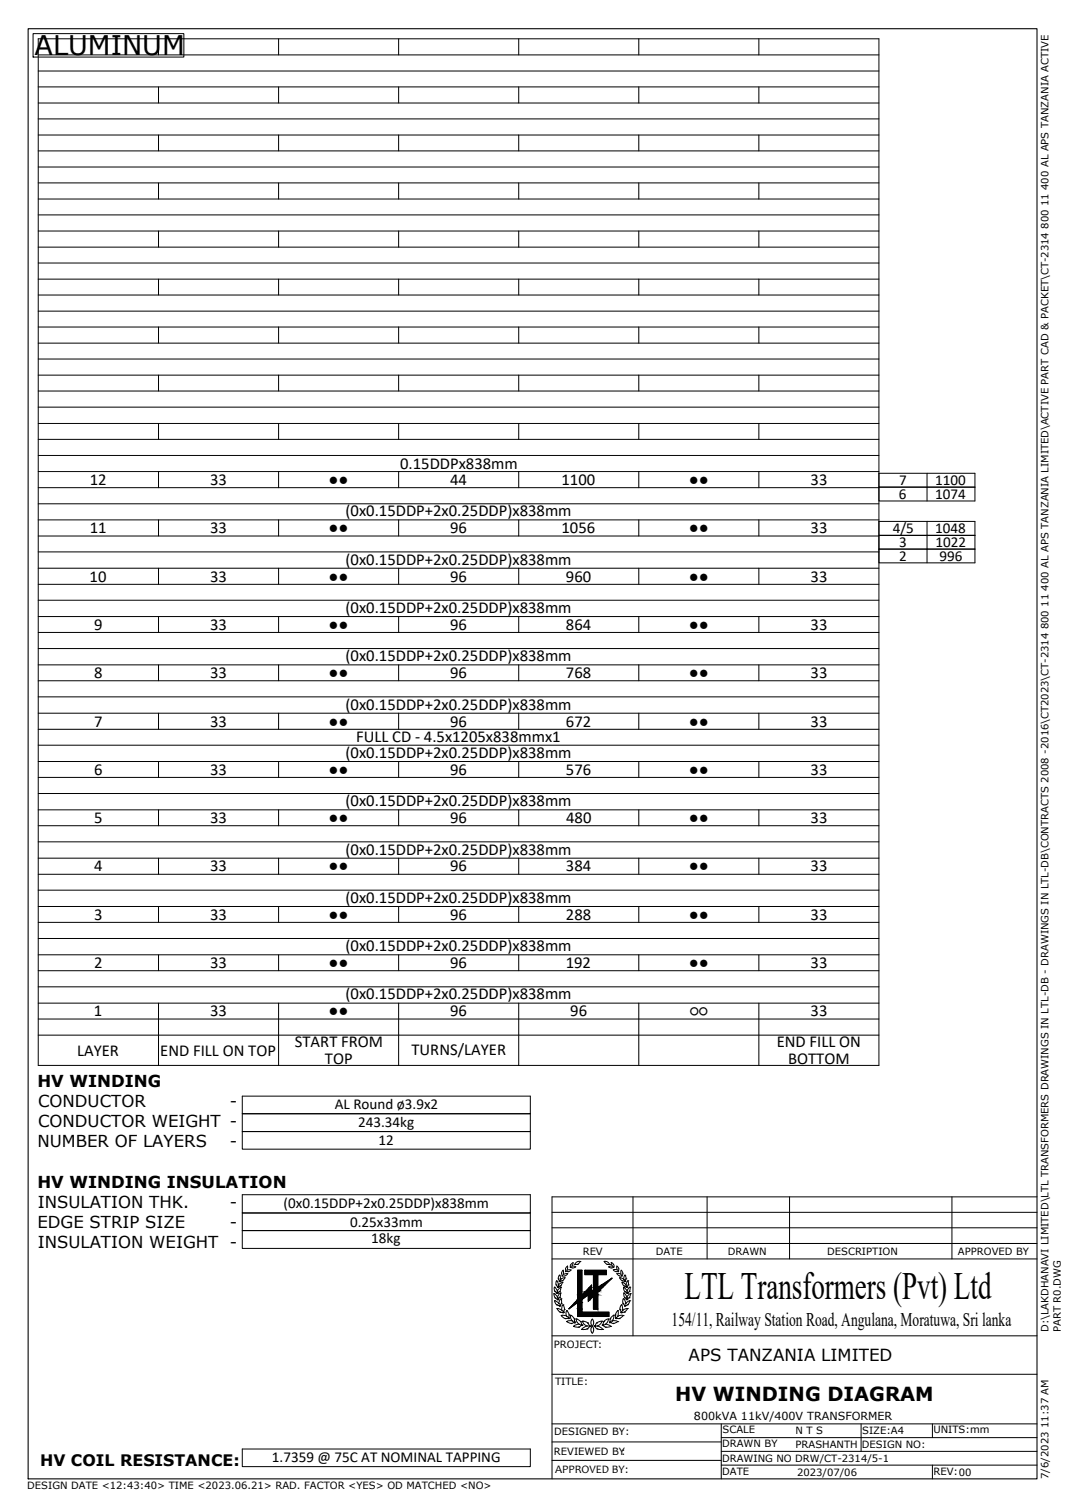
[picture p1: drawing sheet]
<svg xmlns="http://www.w3.org/2000/svg" width="210mm" height="297mm" viewBox="0 0 210 297" stroke-linecap="round" stroke-linejoin="round" font-family="sans-serif">
<!-- layer: Dim txt -->
<g fill="none" stroke="#000" stroke-width=".2">
<path d="M6.5 6.6h29.7v4.6h-29.7zM7.5 7.6h165.7v202.4h-165.7zM7.5 10.8h165.7M7.5 14h165.7M7.5 17.1h165.7M31.2 7.6v3.2M31.2 17.1v3.2M54.9 7.6v3.2M54.9 17.1v3.2M78.6 7.6v3.2M78.6 17.1v3.2M102.2 7.6v3.2"/>
<path d="M102.2 17.1v3.2M125.9 7.6v3.2M125.9 17.1v3.2M149.6 7.6v3.2M149.6 17.1v3.2M7.5 20.3h165.7M7.5 23.4h165.7M7.5 26.6h165.7M7.5 29.7h165.7M7.5 32.9h165.7M7.5 36.1h165.7M7.5 39.2h165.7"/>
<path d="M31.2 26.6v3.1M31.2 36.1v3.1M54.9 26.6v3.1M54.9 36.1v3.1M78.6 26.6v3.1M78.6 36.1v3.1M102.2 26.6v3.1M102.2 36.1v3.1M125.9 26.6v3.1M125.9 36.1v3.1M149.6 26.6v3.1M149.6 36.1v3.1"/>
<path d="M7.5 42.4h165.7M7.5 45.5h165.7M7.5 48.7h165.7M7.5 51.8h165.7M7.5 55h165.7M7.5 58.2h165.7M31.2 45.5v3.2M31.2 55v3.2M54.9 45.5v3.2M54.9 55v3.2M78.6 45.5v3.2M78.6 55v3.2"/>
<path d="M102.2 45.5v3.2M102.2 55v3.2M125.9 45.5v3.2M125.9 55v3.2M149.6 45.5v3.2M149.6 55v3.2M7.5 61.3h165.7M7.5 64.5h165.7M7.5 67.6h165.7M7.5 70.8h165.7M7.5 73.9h165.7M7.5 77.1h165.7"/>
<path d="M31.2 64.5v3.1M31.2 73.9v3.2M54.9 64.5v3.1M54.9 73.9v3.2M78.6 64.5v3.1M78.6 73.9v3.2M102.2 64.5v3.1M102.2 73.9v3.2M125.9 64.5v3.1M125.9 73.9v3.2M149.6 64.5v3.1M149.6 73.9v3.2"/>
<path d="M7.5 80.2h165.7M7.5 83.5h165.7M7.5 86.6h165.7M7.5 89.8h165.7M7.5 92.9h165.7M7.5 96.1h165.7M7.5 99.3h165.7M31.2 83.5v3.1M31.2 92.9v3.2M54.9 83.5v3.1M54.9 92.9v3.2M78.6 83.5v3.1"/>
<path d="M78.6 92.9v3.2M102.2 83.5v3.1M102.2 92.9v3.2M125.9 83.5v3.1M125.9 92.9v3.2M149.6 83.5v3.1M149.6 92.9v3.2M182.7 93.3v5.4M192.2 96h-19v-2.7h19v5.4h-19v-2.7h19M7.5 102.5h165.7M7.5 105.6h165.7M7.5 108.8h165.7"/>
<path d="M7.5 112h165.7M7.5 115.2h165.7M7.5 118.3h165.7M31.2 102.5v3.1M31.2 112v3.2M54.9 102.5v3.1M54.9 112v3.2M78.6 102.5v3.1M78.6 112v3.2M102.2 102.5v3.1M102.2 112v3.2M125.9 102.5v3.1"/>
<path d="M125.9 112v3.2M149.6 102.5v3.1M149.6 112v3.2M173.2 102.8h19v8.1h-19v-2.7h19h-19v-2.7h19h-19zM182.7 102.8v8.1M7.5 121.5h165.7M7.5 124.7h165.7M7.5 127.8h165.7M7.5 131h165.7M7.5 134.2h165.7M7.5 137.4h165.7M31.2 121.5v3.2"/>
<path d="M31.2 131v3.2M54.9 121.5v3.2M54.9 131v3.2M78.6 121.5v3.2M78.6 131v3.2M102.2 121.5v3.2M102.2 131v3.2M125.9 121.5v3.2M125.9 131v3.2M149.6 121.5v3.2M149.6 131v3.2M7.5 140.6h165.7"/>
<path d="M7.5 143.7h165.7M7.5 146.9h165.7M7.5 150.1h165.7M7.5 153.2h165.7M7.5 156.4h165.7M7.5 159.6h165.7M31.2 140.6v3.1M31.2 150.1v3.1M31.2 159.6v3.2M54.9 140.6v3.1M54.9 150.1v3.1M54.9 159.6v3.2"/>
<path d="M78.6 140.6v3.1M78.6 150.1v3.1M78.6 159.6v3.2M102.2 140.6v3.1M102.2 150.1v3.1M102.2 159.6v3.2M125.9 140.6v3.1M125.9 150.1v3.1M125.9 159.6v3.2M149.6 140.6v3.1M149.6 150.1v3.1M149.6 159.6v3.2"/>
<path d="M7.5 162.8h165.7M7.5 165.9h165.7M7.5 169.1h165.7M7.5 172.3h165.7M7.5 175.5h165.7M7.5 178.7h165.7M31.2 169.1v3.2M31.2 178.7v3.1M54.9 169.1v3.2M54.9 178.7v3.1M78.6 169.1v3.2M78.6 178.7v3.1"/>
<path d="M102.2 169.1v3.2M102.2 178.7v3.1M125.9 169.1v3.2M125.9 178.7v3.1M149.6 169.1v3.2M149.6 178.7v3.1M7.5 181.8h165.7M7.5 185h165.7M7.5 188.2h165.7M7.5 191.3h165.7M7.5 194.5h165.7M7.5 197.7h165.7"/>
<path d="M31.2 197.7v12.3M31.2 188.2v3.1M54.9 197.7v12.3M54.9 188.2v3.1M78.6 197.7v12.3M78.6 188.2v3.1M102.2 197.7v12.3M102.2 188.2v3.1M125.9 197.7v12.3M125.9 188.2v3.1M149.6 197.7v12.3M149.6 188.2v3.1"/>
<path d="M7.5 200.9h165.7M7.5 204h165.7M47.8 216.1h56.7v3.4h-56.7zM47.8 219.5h56.7v3.5h-56.7zM47.8 223h56.7v3.5h-56.7zM47.8 235.5h56.7v3.6h-56.7zM47.8 239.1h56.7v3.5h-56.7zM47.8 242.6h56.7v3.5h-56.7zM47.8 285.6h56.7v3.5h-56.7z"/>
</g>
<!-- layer: Cage out -->
<g fill="none" stroke="#000" stroke-width=".2">
<path d="M108.8 239h95.6M124.8 235.9v27.4M139.4 235.9v12.2M155.6 235.9v12.2M187.6 235.9v12.2M204.4 235.9h-95.6v55.6M108.8 248.1h95.6M108.8 245.1h95.6M108.8 242h95.6M108.8 270.9h95.6M108.8 263.3h95.6M108.8 280.7h95.6"/>
<path d="M108.8 284.2h33.4M108.8 287.9h33.4M142.2 286.1h62.2M142.2 288.8h62.2M142.2 280.7v10.8M142.2 283.4h62.2M169.7 280.7v5.4M183.8 280.7v2.7M183.8 288.8v2.7"/>
</g>
<!-- layer: HVWD -->
<g fill="none" stroke="#000" stroke-width=".2">
<path d="M109.2 255h.1M109.2 255l.2 .8 .5 .3M109.3 253.7l.1 .8M109.3 253.7h.1M109.3 253.7l.3 .3 .2 .5 .3-.4 .4-.3-.2 .8M109.3 256.4h.1M109.3 256.4l.4 .8M109.3 256.4l.5 .2 .4 .4M109.3 254.5h.1M109.4 254.5l.4 .3M109.4 255.8h.1M109.6 253.3h.1"/>
<path d="M109.6 253.2l.3 .4M109.6 252.5h.1M109.7 252.5l-.1 .8M109.7 257.2h.1M109.7 257.2l.5 .1M109.7 252.4l.4 .9M109.7 254.8v.2l.2-.2M109.7 254.8h.1M109.7 255h.1M109.8 257.9h.1M109.8 257.9l.5 .1 .5 .3M109.8 257.9l.6 .7 .5 .1"/>
<path d="M109.8 254.5h.1M109.8 256.1l.2 .1-.1-.1M109.8 256.1h.1M109.9 255h.1M109.9 254.8h.1M109.9 255.8h.1M109.9 256.2h.1M109.9 253.6l.1 .2v-.2M109.9 253.6h.1M109.9 253.7h.1M109.9 256.1h.1M110 256.2h.1"/>
<path d="M110 253.8h.1M110 253.6h.1M110 252.1h.1M110 253.4h.1M110.1 252.1l.2 .3M110.2 257h.1M110.2 257v-.6l.4-.4 .1 .9-.4 .4M110.2 257.3h.1M110.2 252.6h.1M110.2 257.5h.1M110.2 252.5v.1l.2-.1M110.2 251.4h.1"/>
<path d="M110.2 252.5h.1M110.2 251.3l-.2 .8M110.3 254.6h.1M110.3 254.6l-.4 .2M110.3 251.3l.2 .9M110.3 257.3l.1 .1-.2-.1M110.3 257.3h.1M110.3 252.6h.1M110.3 255.7h.1M110.3 255.7l-.3 .3M110.4 258.6h.1M110.4 257.4h.1"/>
<path d="M110.4 252.5h.1M110.4 252.3h.1M110.4 254.9h.1M110.4 253.5h.1M110.4 254.8l-.1 .9M110.5 253.5l-.5 .1M110.5 254.9l-.4 .3-.2 .5-.3-.4-.4-.3M110.5 253.8h.1M110.6 256h.1M110.6 256.9h.1M110.6 259.3h.1M110.7 251l.3-.6v.8"/>
<path d="M110.7 251l.1 .4M110.8 252.4l-.4 .1M110.8 258.3h.1M110.8 251.4l-.1 .1h.2M110.8 252.5h.1M110.8 252.8h.1M110.8 252.8l-.4 .2-.4 .3M110.8 252.8l-.3 .7M110.9 258.7h.1M110.9 251.5h.4M110.9 257.2l-.2 .5 .1 .6M111 258.8h.1"/>
<path d="M111 257.2h.1M111 257.2l.2 .9M111 258.6l.1 .1h-.2M111 258.6h.1M111.1 258.7h.1M111.2 258.1h.1M111.3 258.1l-.3 .4M111.3 251.9h.1M111.3 251.9l-.6 .1-.3 .2M111.3 251.9l-.5 .6M111.4 259.9h.1M111.5 250.5l-.1 .1h.2"/>
<path d="M111.6 250.5l.4 .1M111.7 258.3l-.1 .6 .1 .6M111.7 258.3h.1M111.7 258.3l.5 .9M111.7 259.5h.1M111.7 250.3l.2-.7-.2 .1a.61 .61 0 0 0-.2 .8M111.8 259.5l-.6-.2h-.6l.5 .5 .5 .1 .3-.1M111.9 251.1l-.8 .1M111.9 251l-.6 .5M111.9 259.8h.1M112 259.7l.1 .1h-.2M112 259.7h.1"/>
<path d="M112.1 259.9h.1M112.1 259.2h.1M112.1 259.8h.1M112.2 259.1l-.2 .6M112.4 249.7l.1 .1M112.4 249.3v.4M112.5 259.2a1.29 1.29 0 0 0 .3 1.2M112.5 259.3h.1M112.5 259.3l.7 .7M112.6 250.3l-.9 .1M112.6 250.3l-.6 .4M112.9 248.9l-.2 .7 .8 .1"/>
<path d="M113 248.9l-.5 .4M113.2 260h.1M113.2 260v.5M113.2 249.2h.1M113.5 249.7l-.6 .2-.4-.1M113.5 260h.1M113.7 249.2h.1M113.8 249.2h-.5a.87 .87 0 0 1 1-.5l-.5 .5M114.3 248.7h.1M119.1 248.6l.6 .6M119.1 248.7h.1M119.1 248.6a.91 .91 0 0 1 1 .6"/>
<path d="M119.6 249.2h.1M119.7 249.2h.4M119.9 260l-.5 .1-.4 .4M119.9 260h.1M119.9 249.7l.7 .2 .3-.1v-.1M119.9 260a1.33 1.33 0 0 1-.6 1M120.1 249.2h.1M120.2 260h.1M120.5 248.8l.4 .5M120.5 248.9l.3 .7M120.7 249.6l-.7 .1M120.9 259.2h.1"/>
<path d="M121 259.2a1.29 1.29 0 0 1-.4 1.2M121 259.3l-.6 .4-.2 .4 .1 .4M121 249.3v.4M121.2 259.2h.1M121.3 259.8h.1M121.3 259.1l.1 .6M121.4 259.9h.1M121.4 259.7l-.1 .1 .1 .1 .1-.1M121.4 259.7h.1M121.5 259.8h.1M121.7 259.5h.1M121.8 258.3h.1"/>
<path d="M121.8 258.3l.1 .6-.2 .6 .6-.2h.5M121.8 258.3l-.5 .9M121.8 250.5l-.4 .1M121.9 250.1l.1 .5h-.2M122 250.1l-.4-.6 .1 .8h-.8l.6 .4M122 259.9h.1M122.1 251.9h.1M122.1 251.8l.5 .6M122.2 251.9l.6 .1 .2 .2M122.2 258.1h.1M122.2 258.1l.3 .4M122.3 258.7h.1"/>
<path d="M122.4 251.2l-.5-.2h-.3l.5 .5h.4M122.4 258.6l-.1 .1h.2M122.4 258.6h.1M122.4 258.8h.1M122.4 251.2v-.8l.4 .6-.2 .4M122.5 257.2l-.3 .9M122.5 257.2h.1M122.5 257.2l.2 .5v.6M122.5 258.7h.1M122.6 251.4v.2l-.1-.2M122.6 252.5h.1M122.6 252.8h.1"/>
<path d="M122.6 258.3h.1M122.7 252.4l.4 .1M122.8 256.9h.1M122.8 259.3l-.7 .6-.6-.1M122.8 259.3h.1M122.8 256v.9l.3 .4M122.9 256h.1M122.9 256l.3 .4 .1 .6M122.9 253.8h.1M122.9 253.8l.2 .7 .5 .3M122.9 253.8l.4 .3 .3 .4M122.9 254.9h.1"/>
<path d="M123 254.9l.3 .3 .2 .5M123 254.8l.1 .9 .4 .3M123 252.3h.1M123 253.5h.1M123 253.5l.4 .1M123.1 258.6l-.6 .1M123.1 252.5h.1M123.1 252.6h.1M123.1 255.7h.1M123.1 258.6h.1M123.1 257.4h.1M123.1 257.3v.2l.1-.2"/>
<path d="M123.1 257.3h.1M123.1 251.3l-.1 .9M123.1 252.5l.1 .1h-.1v-.1M123.1 251.4h.1M123.1 254.6h.1M123.1 257.5h.1M123.2 251.3l.2 .8M123.2 252.6h.1M123.2 257.3h.1M123.3 257h.1M123.3 257l.3-.4 .5-.2-.4 .8-.5 .1M123.4 252.1l-.2 .3"/>
<path d="M123.4 252.1h.1M123.4 253.4h.1M123.4 256.1h.1M123.4 253.6v.1l.1-.1M123.4 253.6h.1M123.4 253.7h.1M123.4 256v.1h.2M123.4 256h.1M123.5 254.8l.2 .2v-.2M123.5 254.8h.1M123.5 254.9h.1M123.5 255.7h.1"/>
<path d="M123.5 256.2h.1M123.5 253.7h.1M123.5 253.6h.1M123.6 254.5h.1M123.6 256.1h.1M123.7 255h.1M123.7 254.8h.1M123.7 257.9h.1M123.7 257.9l-.6 .7M123.7 257.9l-.6 .1-.4 .3M123.7 257.2h.1M123.7 252.5h.1"/>
<path d="M123.7 252.5l.1 .8M123.8 252.4l-.4 .9-.3-.4-.5-.1 .4 .7M123.8 253.3h.1M123.8 253.2l-.2 .4M124 255.8h.1M124 255.8l-.4 .2M124 254.5h.1M124.1 253.7h.1M124.1 256.4h.1M124.1 253.7l-.3 .3-.2 .5M124.2 253.7l-.1 .8-.4 .3M124.2 255l-.2 .8"/>
<path d="M124.2 255h.1M124.3 255l-.5 .3-.2 .4M111.7 260.5h.1M111.7 260.5l.9 .3M112.6 260.9h.1M112.8 260.4h.1M112.9 260.4l-.6-.1-.6 .2M113 261.4h.1M113.1 261.4l.5 .2h.5M113.1 260.7h.1M113.1 260.6l-.5 .2M113.2 260.5l.1 .1-.1 .2-.1-.1"/>
<path d="M113.2 260.5h.1M113.2 260.8h.1M113.3 260.6h.1M114 261.6h.1M114.2 261.1h.1M114.2 261l-.6 .1-.6 .3M114.4 260.5l-.4-.4-.5-.1a1.31 1.31 0 0 0 .7 1M114.4 260.5h.1M114.4 260.5l.2 .6M114.5 261.3h.1M114.5 261.2l-.4 .4M114.6 261.1h.1l-.2 .2"/>
<path d="M114.6 261.1h.1M114.6 262h.1M114.7 261.3h.1M114.7 261.1h.1M114.8 260.4a1.42 1.42 0 0 0 .9 1M114.8 260.4h.1M114.8 260.4l.6 .1 .4 .3M115.7 261.4h.1M115.7 261.9h.1M115.7 261.9l-.5 .2-.6-.1M115.8 261.4l-.7 .2-.4 .4M115.8 260.8h.1"/>
<path d="M115.8 260.8l.3 .5M116.1 261.3h.2v.2h-.2M116.1 261.5h.1M116.1 261.5l-.4 .5M116.3 261.5h.1M116.3 261.3h.1M117.1 261.3h.1M117.1 261.5h.1M117.3 261.5l.4 .5M117.3 261.3h-.2v.2h.2M117.3 261.3h.1M117.3 261.5h.1"/>
<path d="M117.6 260.8h.1M117.6 260.8l.5-.3 .5-.1a1.42 1.42 0 0 1-.9 1M117.6 260.7l-.3 .6M117.7 261.9h.1M117.7 261.4h.1M117.7 261.4l.6 .2 .5 .4M117.8 261.9l.5 .2 .5-.1M118.6 260.4h.1M118.7 261.1h.1M118.7 261.3h.1M118.8 262h.1M118.8 261.1l-.1 .2h.2"/>
<path d="M118.8 261.1h.1M118.9 261.3h.1M119 260.5h.1M119 260.5l-.1 .6M119.2 261.1h.1M119.2 261l.6 .1 .6 .3-.8 .2-.4-.1-.3-.3M119.3 261.6h.1M120.1 260.6h.1M120.1 260.7h.1M120.2 260.5l-.1 .2h.2M120.2 260.5h.1M120.3 260.7h.1"/>
<path d="M120.4 261.4h.1M120.6 260.4h.1M120.6 260.4l.6-.1 .6 .2-.7 .3h-.4l-.4-.2M120.8 260.9h.1M121.8 260.5h.1"/>
</g>
<!-- layer: Cage out -->
<path d="M5.5 5.7h198.9v285.8h-198.9zM113.8 250.4h.9v4.9l1.9-2v1.3l.4-.3v-3.1h-1.7v-.8h4.2v.8h-1.7v2.6l2.8-1.9-2.8 2.8v3.3h-.8v-2.5l-1 1v-1.3l-1.3 .9v2.5h5.3v.9h-6.2v-2.8l-1.7 1.3 1.7-1.8zM116.7 260a1.09 1.09 0 0 0 0 1.4 1.08 1.08 0 0 0 0 1.4M116.8 260a1.09 1.09 0 0 1 0 1.4 1.08 1.08 0 0 1 0 1.4" fill="none" stroke="#000" stroke-width=".21"/>
<g fill="#000" stroke="#000" stroke-width=".2">
<path d="M113.3 256.7h.5l-1.7 1.3zM113.8 250.4h.9zM116 255.5h1l-.7 .7zM116.6 253.3v.5h-.4zM118.5 253.3l2.1-1.4-1.4 1.4z"/>
<path d="M113.8 250.4l.9 4.9v-4.9zM113.8 250.4l.9 4.9h-.9z"/>
<path d="M113.8 256.1l.9 .1zM113.8 256.1l.9 .1z"/>
<path d="M113.8 256.2l.9 .5v-.5zM113.8 256.2l.9 .5h-1.4z"/>
<path d="M113.8 256.7l.9 1.3v-1.3zM113.8 256.7l.9 1.3h-.9z"/>
<path d="M113.8 258l.9 .6v-.6zM113.8 258l.9 .6h-.9z"/>
<path d="M113.8 255.3l.9 .8 1.2-.8zM113.8 255.3l.9 .8h-.9z"/>
<path d="M114.8 255.2h1.2zM114.8 255.2l1.1 .1h-1.2z"/>
<path d="M116 255.5v.7h.3zM116 256.2h.3l-.3 .3z"/>
<path d="M116.2 253.8l.4 .8v-.8zM116.2 253.8l.4 .8h-1.2z"/>
<path d="M117 251.2l.8 2.6v-2.6zM117 251.2l.8 2.6h-.8z"/>
<path d="M115.3 254.7l2.5 .5v-.5zM115.3 254.7l2.5 .5h-3z"/>
<path d="M116 255.2l1.8 .3v-.3zM116 255.2l1.8 .3h-1.8z"/>
<path d="M117 255.5l.8 2.5v-2.5zM117 255.5l.8 2.5h-.8z"/>
<path d="M115.4 254.6h2.5zM115.3 254.7h2.5z"/>
<path d="M117 254.3l.9 .3 .3-.3zM116.6 254.6l.4-.3 .9 .3z"/>
<path d="M117 253.8l1.2 .5 .5-.5zM117 253.8l1.2 .5h-1.2z"/>
<path d="M118.5 253.3l.2 .5 .5-.5zM117.8 253.8l.7-.5 .2 .5z"/>
<path d="M115.3 250.4l4.2 .8v-.8zM115.3 250.4l4.2 .8h-4.2z"/>
<path d="M113.8 258.6l6.2 .9v-.9zM113.8 258.6l6.2 .9h-6.2z"/>
</g>
<text font-size="7.6" x="134.9" y="256.1">LTL Transformers (Pvt) Ltd</text>
<text font-size="5.3" x="6.8" y="10.8">ALUMINUM</text>
<g font-size="3.8">
<text x="132.4" y="261.3">154/11, Railway Station Road, Angulana, Moratuwa, Sri lanka</text>
<text x="133.1" y="276.2">HV WINDING DIAGRAM</text>
</g>
<g font-size="3.3">
<text x="17.7" y="95.6">12</text>
<text x="41.4" y="95.6">33</text>
<text x="64.7" y="95.6">●●</text>
<text x="78.9" y="92.4">0.15DDPx838mm</text>
<text x="88.7" y="95.6">44</text>
<text x="110.7" y="95.6">1100</text>
<text x="135.8" y="95.6">●●</text>
<text x="159.8" y="95.6">33</text>
<text x="68.1" y="101.8">(0x0.15DDP+2x0.25DDP)x838mm</text>
<text x="17.7" y="105.1">11</text>
<text x="41.4" y="105.1">33</text>
<text x="64.7" y="105.1">●●</text>
<text x="88.7" y="105.1">96</text>
<text x="110.7" y="105.1">1056</text>
<text x="135.8" y="105.1">●●</text>
<text x="159.8" y="105.1">33</text>
<text x="68.1" y="111.3">(0x0.15DDP+2x0.25DDP)x838mm</text>
<text x="17.7" y="114.6">10</text>
<text x="41.4" y="114.6">33</text>
<text x="64.7" y="114.6">●●</text>
<text x="88.7" y="114.6">96</text>
<text x="111.5" y="114.6">960</text>
<text x="135.8" y="114.6">●●</text>
<text x="159.8" y="114.6">33</text>
<text x="18.6" y="124.1">9</text>
<text x="41.4" y="124.1">33</text>
<text x="64.7" y="124.1">●●</text>
<text x="68.1" y="120.8">(0x0.15DDP+2x0.25DDP)x838mm</text>
<text x="88.7" y="124.1">96</text>
<text x="111.5" y="124.1">864</text>
<text x="135.8" y="124.1">●●</text>
<text x="159.8" y="124.1">33</text>
<text x="68.1" y="130.3">(0x0.15DDP+2x0.25DDP)x838mm</text>
<text x="18.5" y="133.6">8</text>
<text x="41.4" y="133.6">33</text>
<text x="64.7" y="133.6">●●</text>
<text x="88.7" y="133.6">96</text>
<text x="111.5" y="133.6">768</text>
<text x="135.8" y="133.6">●●</text>
<text x="159.8" y="133.6">33</text>
<text x="18.5" y="143.2">7</text>
<text x="41.4" y="143.2">33</text>
<text x="64.7" y="143.2">●●</text>
<text x="68.1" y="139.9">(0x0.15DDP+2x0.25DDP)x838mm</text>
<text x="88.7" y="143.2">96</text>
<text x="111.5" y="143.2">672</text>
<text x="135.8" y="143.2">●●</text>
<text x="159.8" y="143.2">33</text>
<text x="68.1" y="149.3">(0x0.15DDP+2x0.25DDP)x838mm</text>
<text x="70.2" y="146.3">FULL CD - 4.5x1205x838mmx1</text>
<text x="18.5" y="152.7">6</text>
<text x="41.4" y="152.7">33</text>
<text x="64.7" y="152.7">●●</text>
<text x="88.7" y="152.7">96</text>
<text x="111.5" y="152.7">576</text>
<text x="135.8" y="152.7">●●</text>
<text x="159.8" y="152.7">33</text>
<text x="68.1" y="158.9">(0x0.15DDP+2x0.25DDP)x838mm</text>
<text x="18.6" y="162.2">5</text>
<text x="41.4" y="162.2">33</text>
<text x="64.7" y="162.2">●●</text>
<text x="88.7" y="162.2">96</text>
<text x="111.6" y="162.2">480</text>
<text x="135.8" y="162.2">●●</text>
<text x="159.8" y="162.2">33</text>
<text x="18.6" y="171.8">4</text>
<text x="41.4" y="171.8">33</text>
<text x="64.7" y="171.8">●●</text>
<text x="68.1" y="168.4">(0x0.15DDP+2x0.25DDP)x838mm</text>
<text x="88.7" y="171.8">96</text>
<text x="111.5" y="171.8">384</text>
<text x="135.8" y="171.8">●●</text>
<text x="159.8" y="171.8">33</text>
<text x="68.1" y="177.9">(0x0.15DDP+2x0.25DDP)x838mm</text>
<text x="18.6" y="181.3">3</text>
<text x="41.4" y="181.3">33</text>
<text x="64.7" y="181.3">●●</text>
<text x="88.7" y="181.3">96</text>
<text x="111.5" y="181.3">288</text>
<text x="135.8" y="181.3">●●</text>
<text x="159.8" y="181.3">33</text>
<text x="18.5" y="190.8">2</text>
<text x="41.4" y="190.8">33</text>
<text x="64.7" y="190.8">●●</text>
<text x="68.1" y="187.4">(0x0.15DDP+2x0.25DDP)x838mm</text>
<text x="88.7" y="190.8">96</text>
<text x="111.5" y="190.8">192</text>
<text x="135.8" y="190.8">●●</text>
<text x="159.8" y="190.8">33</text>
<text x="68.1" y="197">(0x0.15DDP+2x0.25DDP)x838mm</text>
<text x="18.5" y="200.3">1</text>
<text x="41.4" y="200.3">33</text>
<text x="64.7" y="200.3">●●</text>
<text x="88.7" y="200.3">96</text>
<text x="112.4" y="200.3">96</text>
<text x="135.9" y="200.3">○○</text>
<text x="159.8" y="200.3">33</text>
<text x="15.2" y="208.1">LAYER</text>
<text x="31.6" y="208.1">END FILL ON TOP</text>
<text x="58.1" y="206.3">START FROM</text>
<text x="64.1" y="209.8">TOP</text>
<text x="81.1" y="208">TURNS/LAYER</text>
<text x="153.1" y="206.3">END FILL ON</text>
<text x="155.3" y="209.8">BOTTOM</text>
<text x="7.4" y="214.2">HV WINDING</text>
<text x="7.5" y="218.2">CONDUCTOR</text>
<text x="45.3" y="218.2">-</text>
<text x="7.4" y="226.2">NUMBER OF LAYERS</text>
<text x="7.5" y="222.2">CONDUCTOR WEIGHT -</text>
<text x="45.3" y="226.2">-</text>
<text x="7.4" y="234.1">HV WINDING INSULATION</text>
<text x="7.5" y="238.1">INSULATION THK.</text>
<text x="45.3" y="238.1">-</text>
<text x="7.4" y="242.1">EDGE STRIP SIZE</text>
<text x="45.3" y="242.1">-</text>
<text x="7.5" y="246.1">INSULATION WEIGHT -</text>
<text x="135.7" y="268.3">APS TANZANIA LIMITED</text>
</g>
<text font-size="3.1" x="7.9" y="288.9">HV COIL RESISTANCE:</text>
<g font-size="3">
<text x="177.2" y="95.6">7</text>
<text x="184.3" y="95.6">1100</text>
<text x="177.2" y="98.3">6</text>
<text x="184.3" y="98.3">1074</text>
<text x="175.9" y="105">4/5</text>
<text x="177.2" y="107.8">3</text>
<text x="184.3" y="105.1">1048</text>
<text x="184.4" y="107.8">1022</text>
<text x="177.2" y="110.5">2</text>
<text x="185.2" y="110.5">996</text>
<text x="66" y="218.7">AL Round ø3.9x2</text>
<text x="70.6" y="222.1">243.34kg</text>
<text x="74.6" y="225.7">12</text>
<text x="55.9" y="238.1">(0x0.15DDP+2x0.25DDP)x838mm</text>
<text x="69" y="241.8">0.25x33mm</text>
<text x="73.2" y="245.1">18kg</text>
<text x="53.6" y="288.1">1.7359 @ 75C AT NOMINAL TAPPING</text>
</g>
<text font-size="2.3" x="109.4" y="290.3">APPROVED BY</text>
<text font-size="2.2" x="136.8" y="279.9">800kVA 11kV/400V TRANSFORMER</text>
<g font-size="2">
<text x="114.9" y="247.3">REV</text>
<text x="129.2" y="247.3">DATE</text>
<text x="143.5" y="247.3">DRAWN</text>
<text x="163" y="247.4">DESCRIPTION</text>
<text x="188.8" y="247.4">APPROVED BY</text>
<text x="206.7" y="262.6" transform="rotate(-90 206.7 262.6)">D:\LAKDHANAVI LIMITED\LTL TRANSFORMERS DRAWINGS IN LTL-DB - DRAWINGS IN LTL-DB\CONTRACTS 2008 -2016\CT2023\CT-2314 800 11 400 AL APS TANZANIA LIMITED\ACTIVE PART CAD &amp; PACKET\CT-2314 800 11 400 AL APS TANZANIA ACTIVE</text>
<text x="209.1" y="262.6" transform="rotate(-90 209.1 262.6)">PART R0.DWG</text>
<text x="109.2" y="265.7">PROJECT:</text>
<text x="109.4" y="273">TITLE:</text>
<text x="109.2" y="286.8">REVIEWED BY:</text>
<text x="109.2" y="282.9">DESIGNED BY:</text>
<text x="142.3" y="285.3">DRAWN BY</text>
<text x="142.4" y="282.4">SCALE</text>
<text x="156.8" y="282.7">N T S</text>
<text x="156.8" y="285.5">PRASHANTH</text>
<text x="169.9" y="285.4">DESIGN NO:</text>
<text x="169.9" y="282.6">SIZE:A4</text>
<text x="184" y="282.4">UNITS:mm</text>
<text x="5.4" y="293.5">DESIGN DATE &lt;12:43:40&gt; TIME &lt;2023.06.21&gt; RAD. FACTOR &lt;YES&gt; OD MATCHED &lt;NO&gt;</text>
<text x="123.1" y="290.3">:</text>
<text x="142.3" y="288.1">DRAWING NO DRW/CT-2314/5-1</text>
<text x="142.3" y="290.7">DATE</text>
<text x="157.1" y="290.9">2023/07/06</text>
<text x="184" y="290.8">REV:00</text>
<text x="206.7" y="291.5" transform="rotate(-90 206.7 291.5)">7/6/2023 11:37 AM</text>
</g>
</svg>
